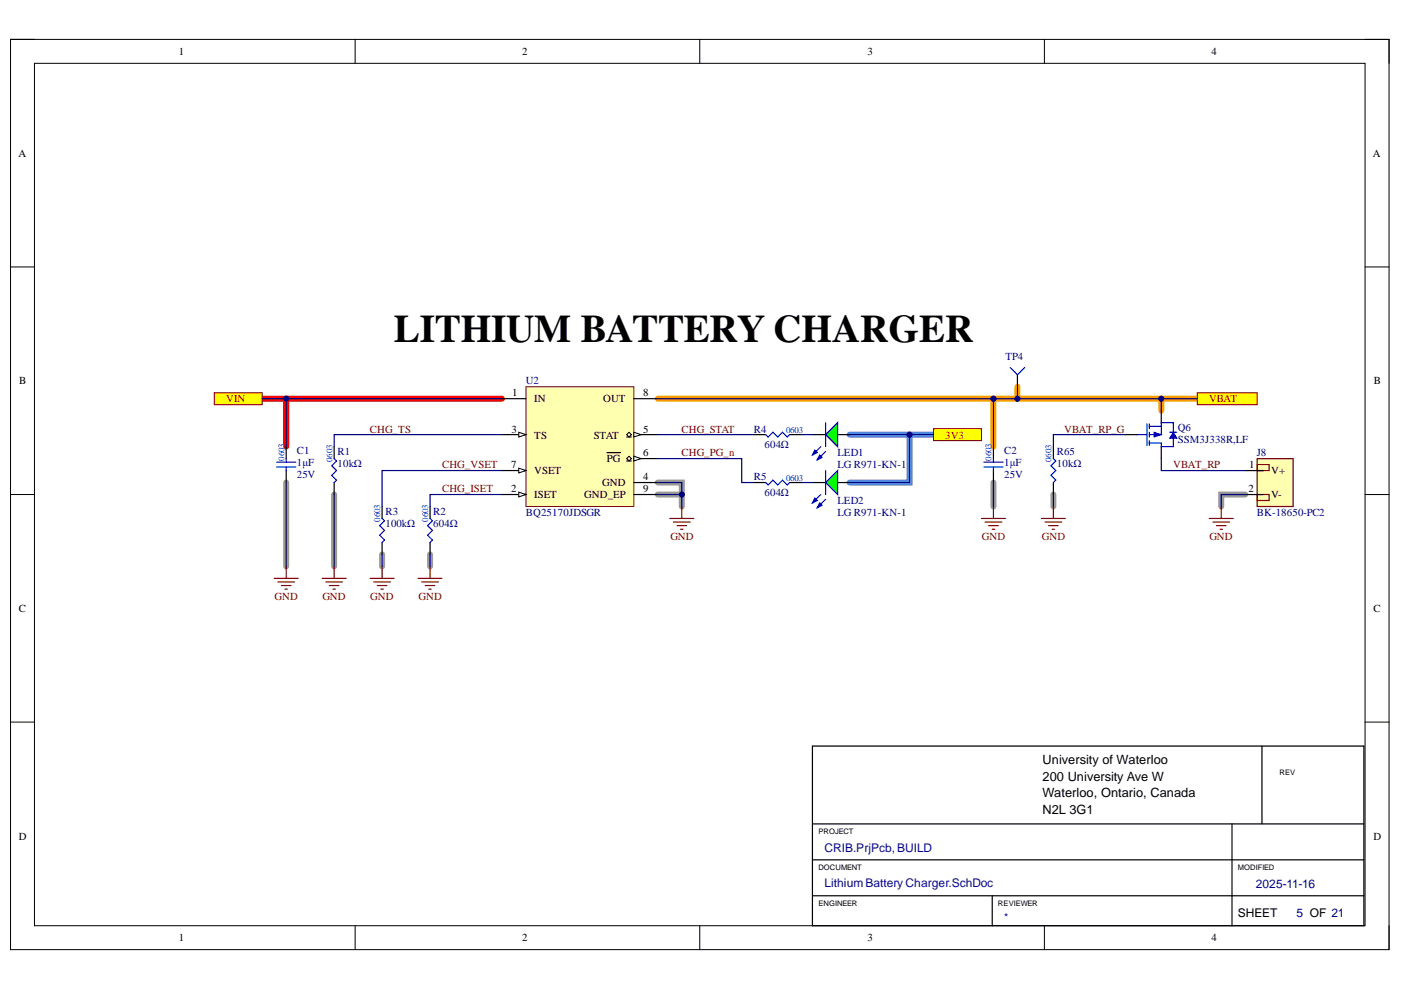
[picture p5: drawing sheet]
<svg xmlns="http://www.w3.org/2000/svg" width="297mm" height="210mm" viewBox="0 0 297 210" stroke-linecap="round" stroke-linejoin="round" font-family="sans-serif">
<path d="M2.2 8.4h292.3v192.9h-292.3z" fill="none" stroke="#000" stroke-width=".21"/>
<path d="M7.3 13.4h282.1v182.9h-282.1z" fill-rule="evenodd" fill="#fff"/>
<g fill="none" stroke="#000" stroke-width=".21">
<path d="M2.2 8.3h5.1M7.3 13.4h282.1v182.9h-282.1zM75.3 8.3v5.1M148.4 8.3v5.1M221.4 8.4v5M289.4 8.4h5.1v5M2.2 56.6h5.1M289.4 56.6h5.1M2.2 104.9h5.1M289.4 104.9h5.1M2.2 153.1h5.1M289.4 153.1h5.1"/>
<path d="M75.3 196.3v5M148.4 196.3v5M221.4 196.3v5M294.5 196.3v5"/>
</g>
<path d="M60.7 102.3v17.8M70.8 104.9v15.2M81 117.5v2.6M91.2 117.5v2.6M139.5 102.3h5.1v5.1M139.5 104.9h5.1M210.6 102.3v5.1M223.3 104.9v2.5M264 104.9h-5.1v2.5" fill="none" stroke="#999" stroke-width="1.3"/>
<path d="M55.6 84.5h50.8M60.7 84.5v10.2" fill="none" stroke="#f00" stroke-width="1.3"/>
<path d="M180.1 92.2h17.8M192.8 92.2v10.1h-12.7" fill="none" stroke="#4a86e8" stroke-width="1.3"/>
<path d="M139.5 84.5h71.1M210.6 84.5h43.2M210.6 84.5v10.2M215.7 82v2.5M246.2 84.5v2.6" fill="none" stroke="#f90" stroke-width="1.3"/>
<path d="M172.3 158.2h116.9v38.1h-116.9zM267.6 158.2v16.5M172.3 174.7h116.9M261.2 174.7v21.6M172.3 182.3h116.9M172.3 189.9h116.9M210.4 189.9v6.4" fill="none" stroke="#000" stroke-width=".25"/>
<path d="M111.5 82h22.9v25.4h-22.9z" fill-rule="evenodd" fill="#ffffb0"/>
<path d="M111.5 82h22.9v25.4h-22.9z" fill="none" stroke="#800000" stroke-width=".21"/>
<path d="M106.4 84.5h5.1M134.4 84.5h5.1M134.4 92.1h5.1M134.4 102.3h5.1M134.4 104.9h5.1" fill="none" stroke="#000" stroke-width=".25"/>
<path d="M134.4 91.6l1.5 .5-1.5 .6z" fill="#f8fcff"/>
<path d="M132.9 92.1l.5-.5 .5 .5-.5 .6zM132.9 92.7h1M134.4 91.6l1.5 .5-1.5 .6z" fill="none" stroke="#000" stroke-width=".21"/>
<path d="M134.4 97.2h5.1" fill="none" stroke="#000" stroke-width=".25"/>
<path d="M134.4 96.7l1.5 .5-1.5 .5z" fill="#f8fcff"/>
<path d="M132.9 97.2l.5-.5 .5 .5-.5 .5zM132.9 97.7h1M134.4 96.7l1.5 .5-1.5 .5z" fill="none" stroke="#000" stroke-width=".21"/>
<path d="M128.7 96h2.9M106.4 104.9h5.1" fill="none" stroke="#000" stroke-width=".25"/>
<path d="M110 104.3l1.5 .6-1.5 .5z" fill="#f8fcff"/>
<path d="M110 104.3l1.5 .6-1.5 .5z" fill="none" stroke="#000" stroke-width=".21"/>
<path d="M106.4 99.8h5.1" fill="none" stroke="#000" stroke-width=".25"/>
<path d="M110 99.3l1.5 .5-1.5 .5z" fill="#f8fcff"/>
<path d="M110 99.3l1.5 .5-1.5 .5z" fill="none" stroke="#000" stroke-width=".21"/>
<path d="M106.4 92.1h5.1" fill="none" stroke="#000" stroke-width=".25"/>
<path d="M110 91.6l1.5 .5-1.5 .6z" fill="#f8fcff"/>
<path d="M110 91.6l1.5 .5-1.5 .6z" fill="none" stroke="#000" stroke-width=".21"/>
<path d="M45.4 83.3h10.2v2.5h-10.2z" fill-rule="evenodd" fill="#ff0"/>
<path d="M45.4 83.3h10.2v2.5h-10.2z" fill="none" stroke="#800000" stroke-width=".21"/>
<path d="M253.8 83.3h12.7v2.5h-12.7z" fill-rule="evenodd" fill="#ff0"/>
<path d="M253.8 83.3h12.7v2.5h-12.7z" fill="none" stroke="#800000" stroke-width=".21"/>
<path d="M60.7 94.7v2.5M60.7 99.8v2.5M70.8 94.7v2.5M70.8 102.3v2.6M81 107.4v2.5M81 115v2.5M91.2 107.4v2.5M91.2 115v2.5" fill="none" stroke="#000" stroke-width=".25"/>
<path d="M58.6 99h4.1M58.6 98h4.1M60.7 97.2v.8M60.7 99v.8M70.8 97.2l.6 .5-1.1 1.1 1.1 1-1.1 1 1.1 1-.6 .5M81 109.9l.5 .5-1 1 1 1.1-1 1 1 1-.5 .5M91.2 109.9l.5 .5-1 1 1 1.1-1 1 1 1-.5 .5" fill="none" stroke="#00f" stroke-width=".25"/>
<g fill="none" stroke="#800000" stroke-width=".25">
<path d="M142 109.9h5.1M142.8 110.7h3.5M143.5 111.4h2.1M144.3 112.2h.5M144.6 107.4v2.5M58.1 122.6h5.1M58.9 123.4h3.6M59.7 124.1h2M60.4 124.9h.5M60.7 120.1v2.5M68.3 122.6h5.1M69.1 123.4h3.5"/>
<path d="M69.8 124.1h2.1M70.6 124.9h.5M70.8 120.1v2.5M78.5 122.6h5.1M79.2 123.4h3.6M80 124.1h2M80.8 124.9h.5M81 120.1v2.5M88.6 122.6h5.1M89.4 123.4h3.6M90.2 124.1h2M90.9 124.9h.5"/>
<path d="M91.2 120.1v2.5"/>
</g>
<path d="M197.9 90.9h10.2v2.5h-10.2z" fill-rule="evenodd" fill="#ff0"/>
<path d="M197.9 90.9h10.2v2.5h-10.2z" fill="none" stroke="#800000" stroke-width=".21"/>
<path d="M172.5 102.3h2.6M177.6 102.3h2.5" fill="none" stroke="#000" stroke-width=".25"/>
<path d="M175.1 102.3l2.5-2.5v5.1z" fill="#0f0"/>
<path d="M174 104.9l-1.7 1.7M175.1 102.3l2.5-2.5v5.1zM175.1 105.9l-1.8 1.7" fill="none" stroke="#00f" stroke-width=".25"/>
<path d="M172.8 105.6l.5 .5-1 .5z" fill="#00f"/>
<path d="M172.8 105.6l.5 .5-1 .5z" fill="none" stroke="#00f" stroke-width=".25"/>
<path d="M173.8 106.6l.5 .5-1 .5z" fill="#00f"/>
<path d="M175.1 99.8v5.1M173.8 106.6l.5 .5-1 .5z" fill="none" stroke="#00f" stroke-width=".25"/>
<path d="M172.5 92.2h2.6M177.6 92.2h2.5" fill="none" stroke="#000" stroke-width=".25"/>
<path d="M175.1 92.2l2.5-2.6v5.1z" fill="#0f0"/>
<path d="M174 94.7l-1.7 1.8M175.1 92.2l2.5-2.6v5.1zM175.1 95.7l-1.8 1.8" fill="none" stroke="#00f" stroke-width=".25"/>
<path d="M172.8 95.5l.5 .5-1 .5z" fill="#00f"/>
<path d="M172.8 95.5l.5 .5-1 .5z" fill="none" stroke="#00f" stroke-width=".25"/>
<path d="M173.8 96.5l.5 .5-1 .5z" fill="#00f"/>
<path d="M162.3 92.1l.6 .6 1-1.1 1 1.1 1-1.1 1 1.1 .5-.6M173.8 96.5l.5 .5-1 .5zM175.1 89.6v5.1M208.6 99h4.1M208.6 98h4.1M210.6 97.2v.8M210.6 99v.8M162.3 102.3l.6 .5 1-1 1 1 1-1 1 1 .5-.5" fill="none" stroke="#00f" stroke-width=".25"/>
<path d="M159.8 92.1h2.5M167.4 92.1h2.6M210.6 94.7v2.5M210.6 99.8v2.5M159.8 102.3h2.5M167.4 102.3h2.6" fill="none" stroke="#000" stroke-width=".25"/>
<path d="M208.1 109.9h5.1M208.9 110.7h3.5M209.6 111.4h2.1M210.4 112.2h.5M210.6 107.4v2.5" fill="none" stroke="#800000" stroke-width=".25"/>
<path d="M266.5 97.2h7.7v10.2h-7.7z" fill-rule="evenodd" fill="#ffffb0"/>
<path d="M266.5 97.2h7.7v10.2h-7.7zM266.5 98.5h2.6v1.3h-2.6zM256.4 109.9h5.1M257.1 110.7h3.6M257.9 111.4h2M258.7 112.2h.5M258.9 107.4v2.5M266.5 104.9h2.6v1.2h-2.6z" fill="none" stroke="#800000" stroke-width=".25"/>
<path d="M215.7 79.5v2.5M238.6 92.2h2.5M246.2 87.1v2.5M246.2 94.7v2.5M264 99.8h3.8M264 104.9h3.8" fill="none" stroke="#000" stroke-width=".25"/>
<path d="M214.2 77.9l1.5 1.6 1.5-1.6M241.1 92.2h2.1M243.2 89.9v4.5M243.7 93.9h2.5M243.7 90.4h2.5M243.7 89.9v1M243.7 91.6v1.1M243.7 93.4v1M246.2 89.6v2.6h-2.5" fill="none" stroke="#00f" stroke-width=".25"/>
<path d="M244.7 91.6l1.5 .6-1.5 .5z" fill="#00f"/>
<path d="M244.7 91.6l1.5 .6-1.5 .5z" fill="none" stroke="#00f" stroke-width=".21"/>
<path d="M246.2 89.6h2.6v1.9M248.8 92.7v2h-2.6v-.8" fill="none" stroke="#00f" stroke-width=".25"/>
<path d="M248.8 91.6l.7 1.3h-1.5z" fill="#00f"/>
<path d="M248.8 91.6l.7 1.3h-1.5z" fill="none" stroke="#00f" stroke-width=".21"/>
<path d="M223.3 97.2l.5 .5-1 1.1 1 1-1 1 1 1-.5 .5M248 91.6h1.5" fill="none" stroke="#00f" stroke-width=".25"/>
<path d="M223.3 94.7v2.5M223.3 102.3v2.6" fill="none" stroke="#000" stroke-width=".25"/>
<path d="M220.8 109.9h5.1M221.6 110.7h3.5M222.3 111.4h2.1M223.1 112.2h.5M223.3 107.4v2.5" fill="none" stroke="#800000" stroke-width=".25"/>
<path d="M106.4 92.1h-35.6v2.6M60.7 102.3v17.8M70.8 104.9v15.2M139.5 102.3h5.1v5.1" fill="none" stroke="#000080" stroke-width=".25"/>
<circle cx="144.6" cy="104.9" r=".51" fill="#000080"/>
<circle cx="144.6" cy="104.9" r=".51" fill="none" stroke="#000080" stroke-width=".21"/>
<path d="M139.5 104.9h5.1" fill="none" stroke="#000080" stroke-width=".25"/>
<circle cx="144.6" cy="104.9" r=".51" fill="#000080"/>
<circle cx="144.6" cy="104.9" r=".51" fill="none" stroke="#000080" stroke-width=".21"/>
<path d="M55.6 84.5h50.8M91.2 117.5v2.6M106.4 104.9h-15.2v2.5" fill="none" stroke="#000080" stroke-width=".25"/>
<circle cx="60.7" cy="84.5" r=".51" fill="#000080"/>
<circle cx="60.7" cy="84.5" r=".51" fill="none" stroke="#000080" stroke-width=".21"/>
<path d="M60.7 84.5v10.2M106.4 99.8h-25.4v7.6M81 117.5v2.6" fill="none" stroke="#000080" stroke-width=".25"/>
<circle cx="60.7" cy="84.5" r=".51" fill="#000080"/>
<circle cx="60.7" cy="84.5" r=".51" fill="none" stroke="#000080" stroke-width=".21"/>
<path d="M180.1 92.2h17.8" fill="none" stroke="#000080" stroke-width=".25"/>
<circle cx="192.8" cy="92.2" r=".51" fill="#000080"/>
<circle cx="192.8" cy="92.2" r=".51" fill="none" stroke="#000080" stroke-width=".21"/>
<path d="M192.8 92.2v10.1h-12.7" fill="none" stroke="#000080" stroke-width=".25"/>
<circle cx="192.8" cy="92.2" r=".51" fill="#000080"/>
<circle cx="192.8" cy="92.2" r=".51" fill="none" stroke="#000080" stroke-width=".21"/>
<path d="M139.5 97.2h17.8v5.1h2.5M139.5 92.1h20.3M170 92.1h2.5M210.6 84.5v10.2M246.2 97.2v2.6h17.8M170 102.3h2.5M210.6 102.3v5.1M264 104.9h-5.1v2.5" fill="none" stroke="#000080" stroke-width=".25"/>
<circle cx="210.6" cy="84.5" r=".51" fill="#000080"/>
<circle cx="210.6" cy="84.5" r=".51" fill="none" stroke="#000080" stroke-width=".21"/>
<path d="M139.5 84.5h71.1" fill="none" stroke="#000080" stroke-width=".25"/>
<circle cx="210.6" cy="84.5" r=".51" fill="#000080"/>
<circle cx="210.6" cy="84.5" r=".51" fill="none" stroke="#000080" stroke-width=".21"/>
<path d="M215.7 82v2.5" fill="none" stroke="#000080" stroke-width=".25"/>
<circle cx="215.7" cy="84.5" r=".51" fill="#000080"/>
<circle cx="215.7" cy="84.5" r=".51" fill="none" stroke="#000080" stroke-width=".21"/>
<path d="M210.6 84.5h43.2" fill="none" stroke="#000080" stroke-width=".25"/>
<circle cx="210.6" cy="84.5" r=".51" fill="#000080"/>
<circle cx="210.6" cy="84.5" r=".51" fill="none" stroke="#000080" stroke-width=".21"/>
<circle cx="215.7" cy="84.5" r=".51" fill="#000080"/>
<circle cx="215.7" cy="84.5" r=".51" fill="none" stroke="#000080" stroke-width=".21"/>
<circle cx="246.2" cy="84.5" r=".51" fill="#000080"/>
<circle cx="246.2" cy="84.5" r=".51" fill="none" stroke="#000080" stroke-width=".21"/>
<path d="M238.6 92.2h-15.3v2.5M246.2 84.5v2.6M223.3 104.9v2.5" fill="none" stroke="#000080" stroke-width=".25"/>
<circle cx="246.2" cy="84.5" r=".51" fill="#000080"/>
<circle cx="246.2" cy="84.5" r=".51" fill="none" stroke="#000080" stroke-width=".21"/>
<text font-size="8.3" x="83.5" y="72.6">LITHIUM BATTERY CHARGER</text>
<g font-size="2.7">
<text x="221.1" y="162">University of Waterloo</text>
<text x="221.1" y="165.5">200 University Ave W</text>
<text x="221.1" y="169.1">Waterloo, Ontario, Canada</text>
<text x="221.1" y="172.6">N2L 3G1</text>
</g>
<g font-size="2.5" fill="#11037f">
<text x="174.8" y="180.6">CRIB.PrjPcb,BUILD</text>
<text x="174.8" y="188.2">LithiumBattery Charger.SchDoc</text>
</g>
<g font-size="2.5" fill="#000080">
<text x="266.2" y="188.2">2025-11-16</text>
<text x="274.9" y="194.5">5 OF 21</text>
</g>
<text font-size="2.5" x="262.4" y="194.5">SHEET</text>
<g font-size="2.3">
<text x="37.9" y="11.7">1</text>
<text x="110.7" y="11.7">2</text>
<text x="183.9" y="11.7">3</text>
<text x="256.8" y="11.7">4</text>
<text x="3.9" y="33.3">A</text>
<text x="291.1" y="33.3">A</text>
<text x="4.1" y="81.5">B</text>
<text x="291.3" y="81.5">B</text>
<text x="108.6" y="84">1</text>
<text x="113.3" y="85.3">IN</text>
<text x="127.9" y="85.3">OUT</text>
<text x="136.4" y="84">8</text>
<text x="108.5" y="91.7">3</text>
<text x="113.3" y="93">TS</text>
<text x="125.9" y="93">STAT</text>
<text x="136.4" y="91.7">5</text>
<text x="108.4" y="99.3">7</text>
<text x="113.3" y="100.6">VSET</text>
<text x="128.7" y="98.1">PG</text>
<text x="136.4" y="101.9">4</text>
<text x="136.4" y="96.8">6</text>
<text x="264.9" y="99.3">1</text>
<text x="269.5" y="100.6">V+</text>
<text x="108.4" y="104.4">2</text>
<text x="113.3" y="105.7">ISET</text>
<text x="123.9" y="105.7">GND_EP</text>
<text x="127.7" y="103.1">GND</text>
<text x="136.4" y="104.4">9</text>
<text x="264.7" y="104.4">2</text>
<text x="269.5" y="105.7">V-</text>
<text x="4" y="129.7">C</text>
<text x="291.2" y="129.7">C</text>
<text x="4" y="178">D</text>
<text x="291.2" y="178">D</text>
<text x="37.9" y="199.6">1</text>
<text x="110.7" y="199.6">2</text>
<text x="183.9" y="199.6">3</text>
<text x="256.8" y="199.6">4</text>
</g>
<g font-size="2.3" fill="#000080">
<text x="213.2" y="76.4">TP4</text>
<text x="111.5" y="81.5">U2</text>
<text x="159.8" y="91.7">R4</text>
<text x="162.1" y="95">604Ω</text>
<text x="249.7" y="94">SSM3J338R,LF</text>
<text x="249.7" y="91.5">Q6</text>
<text x="62.9" y="101.3">25V</text>
<text x="62.9" y="98.8">1μF</text>
<text x="62.9" y="96.3">C1</text>
<text x="71.6" y="99.1">10kΩ</text>
<text x="71.6" y="96.5">R1</text>
<text x="159.8" y="101.9">R5</text>
<text x="177.6" y="99.3">LG R971-KN-1</text>
<text x="177.6" y="96.8">LED1</text>
<text x="212.9" y="101.3">25V</text>
<text x="212.9" y="98.8">1μF</text>
<text x="212.9" y="96.3">C2</text>
<text x="224.1" y="99.1">10kΩ</text>
<text x="224.1" y="96.5">R65</text>
<text x="266.5" y="96.8">J8</text>
<text x="162.1" y="105.2">604Ω</text>
<text x="177.6" y="106.9">LED2</text>
<text x="81.7" y="111.7">100kΩ</text>
<text x="81.7" y="109.2">R3</text>
<text x="91.9" y="111.7">604Ω</text>
<text x="91.9" y="109.2">R2</text>
<text x="111.5" y="109.5">BQ25170JDSGR</text>
<text x="177.6" y="109.5">LG R971-KN-1</text>
<text x="266.5" y="109.5">BK-18650-PC2</text>
<text x="212.9" y="195.2">*</text>
</g>
<g font-size="2.3" fill="#800000">
<text x="48" y="85.3">VIN</text>
<text x="256.3" y="85.3">VBAT</text>
<text x="78.4" y="91.7">CHG_TS</text>
<text x="144.5" y="91.7">CHG_STAT</text>
<text x="200.4" y="93">3V3</text>
<text x="225.6" y="91.7">VBAT_RP_G</text>
<text x="93.7" y="99.3">CHG_VSET</text>
<text x="144.5" y="96.8">CHG_PG_n</text>
<text x="248.7" y="99.3">VBAT_RP</text>
<text x="93.7" y="104.4">CHG_ISET</text>
<text x="142.1" y="114.5">GND</text>
<text x="208.2" y="114.5">GND</text>
<text x="220.9" y="114.5">GND</text>
<text x="256.4" y="114.5">GND</text>
<text x="58.2" y="127.2">GND</text>
<text x="68.4" y="127.2">GND</text>
<text x="78.5" y="127.2">GND</text>
<text x="88.7" y="127.2">GND</text>
</g>
<g font-size="1.9" fill="#00f">
<text x="166.7" y="91.8">0603</text>
<text x="60.3" y="97.7" transform="rotate(-90 60.3 97.7)">0603</text>
<text x="70.5" y="98" transform="rotate(-90 70.5 98)">0603</text>
<text x="166.7" y="101.9">0603</text>
<text x="210.2" y="97.7" transform="rotate(-90 210.2 97.7)">0603</text>
<text x="222.9" y="98" transform="rotate(-90 222.9 98)">0603</text>
<text x="80.6" y="110.6" transform="rotate(-90 80.6 110.6)">0603</text>
<text x="90.8" y="110.6" transform="rotate(-90 90.8 110.6)">0603</text>
</g>
<g font-size="1.6">
<text x="271.3" y="164.2">REV</text>
<text x="173.5" y="176.9">PROJECT</text>
<text x="173.5" y="184.5">DOCUMENT</text>
<text x="262.4" y="184.5">MODIFIED</text>
<text x="173.5" y="192.1">ENGINEER</text>
<text x="211.6" y="192.1">REVIEWER</text>
</g>
</svg>
